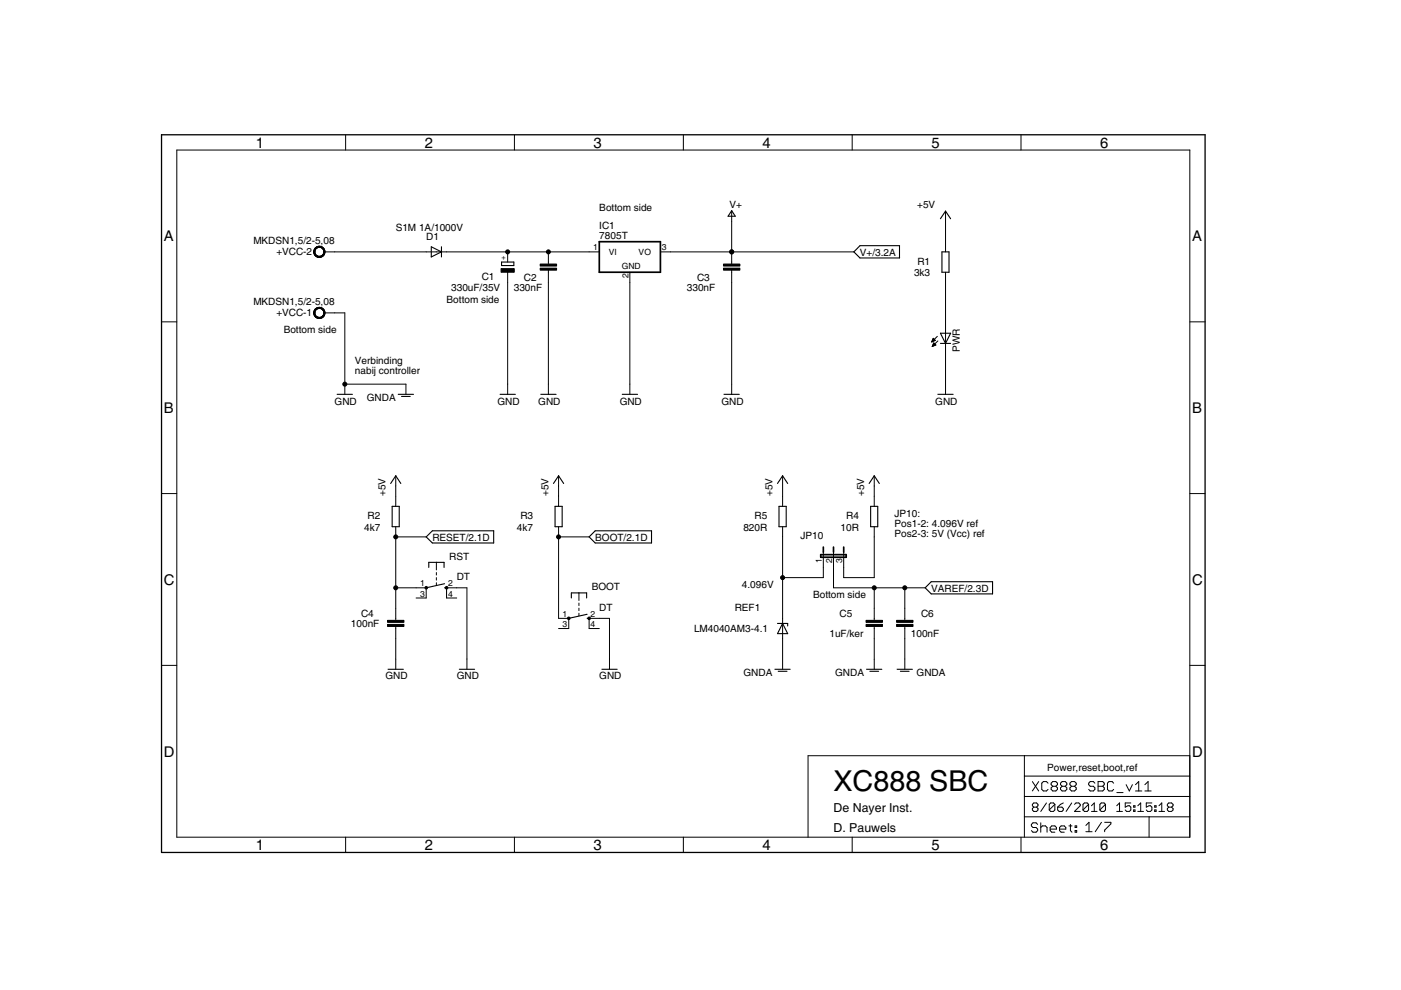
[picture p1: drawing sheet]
<svg xmlns="http://www.w3.org/2000/svg" width="297mm" height="210mm" viewBox="0 0 297 210" stroke-linecap="round" stroke-linejoin="round" font-family="sans-serif">
<g fill="#000" stroke="#000" stroke-width=".23">
<path d="M91.4 54.5l2.2-1.1zM91.4 52.3v2.2zM91.4 52.3l2.2 1.1zM93.6 52.3v1.1zM93.6 53.4v1.1zM106.3 56.3h2.6zM106.3 55.6v.7zM106.3 55.6h2.6zM108.9 55.6v.7zM154.4 45.8h1.5zM155.1 44.7l-.7 1.1zM155.1 44.7l.8 1.1z"/>
<path d="M182.3 52.1l-1.3 1.3zM181 53.4l1.3 1.3zM182.3 52.1h8.4zM182.3 54.7h8.4zM190.7 52.1v2.6zM199.7 53.4v4.3zM200.5 44.8l-1.1 1.6zM201.2 53.4v4.3zM199.7 53.4h1.5zM199.7 57.7h1.5zM200.5 44.8l1 1.6zM199.4 70.7l1.1 2.1z"/>
<path d="M199.4 72.8h1.1zM199.4 70.7h1.1zM201.5 70.7l-1 2.1zM200.5 72.8h1zM200.5 70.7h1zM71.5 83.6h3.2zM84.4 83.6h3.3zM85.1 84.1h1.9zM106 83.6h3.3zM114.7 83.6h3.2zM131.9 83.6h3.3zM153.5 83.6h3.2z"/>
<path d="M198.8 83.6h3.3zM83.1 107.4v4.3zM83.9 100.9l-1.1 1.6zM84.6 107.4v4.3zM83.1 107.4h1.5zM83.1 111.7h1.5zM83.9 100.9l1.1 1.6zM90.4 113.8l1.3-1.3zM90.4 113.8l1.3 1.3zM90.9 119.2v1.1zM91.7 112.5h13zM91.7 115.1h13z"/>
<path d="M90.9 119.2h1.6zM94.1 119.2v1.1zM92.5 119.2h1.6zM104.7 112.5v2.6zM117.7 107.4v4.3zM118.4 100.9l-1.1 1.6zM119.2 107.4v4.3zM117.7 107.4h1.5zM117.7 111.7h1.5zM118.4 100.9l1.1 1.6zM124.9 113.8l1.3-1.3zM124.9 113.8l1.3 1.3z"/>
<path d="M126.2 112.5h11.9zM126.2 115.1h11.9zM138.1 112.5v2.6zM165.2 107.4v4.3zM165.9 100.9l-1.1 1.6zM166.7 107.4v4.3zM165.2 107.4h1.5zM165.2 111.7h1.5zM165.9 100.9l1.1 1.6zM184.6 107.4v4.3zM185.4 100.9l-1.1 1.6zM186.1 107.4v4.3z"/>
<path d="M184.6 107.4h1.5zM184.6 111.7h1.5zM185.4 100.9l1 1.6zM90.4 124.6l3.9-.8zM94.3 124.6h.4zM120.6 131.1l3.9-.9zM121.1 125.7v1.1zM121.1 125.7h1.6zM124.4 125.7v1.1zM122.7 125.7h1.7zM124.5 131.1h.4zM164.8 132.2h1.1z"/>
<path d="M164.8 134.3h2.2zM165.9 132.2l-1.1 2.1zM165.9 132.2h1.1zM165.9 132.2l1.1 2.1zM167 132.2v.5zM196.2 124.6l1.2-1.3zM196.2 124.6l1.2 1.3zM197.4 123.3h13zM197.4 125.9h13zM210.4 123.3v2.6zM82.3 141.9h3.2zM97.4 141.9h3.2z"/>
<path d="M127.6 141.9h3.3zM164.3 141.9h3.2zM165 142.3h1.9zM183.7 141.9h3.3zM184.4 142.3h1.9zM190.2 141.9h3.2zM190.9 142.3h1.8z"/>
</g>
<g fill="#000" stroke="#000" stroke-width=".21">
<path d="M37.5 31.8v145.7zM73.3 28.6v3.2zM109.1 28.6v3.2zM144.9 28.6v3.2zM180.7 28.6v3.2zM216.5 28.6v3.2zM37.5 31.8h214.8zM68.8 53.4h2.2zM71 53.4h19.4zM90.4 53.4h2.1zM92.5 53.4h2.2zM94.7 53.4h12.9z"/>
<path d="M107.6 57.7v2.2zM107.6 53.4v2.2zM107.6 59.9v21.5zM107.6 53.4h8.7zM116.3 53.4v2.2zM116.3 57.7v2.2zM116.3 55.6v.4zM116.3 57.3v.4zM116.3 59.9v21.5zM116.3 53.4h8.6zM124.9 53.4h2.2zM133.5 57.7v2.2z"/>
<path d="M133.5 59.9v21.5zM140 53.4h2.2zM142.2 53.4h12.9zM155.1 53.4v2.2zM155.1 57.7v2.2zM155.1 55.6v.4zM155.1 57.3v.4zM155.1 44.8v2.1zM155.1 46.9v6.5zM155.1 53.4h25.9zM155.1 59.9v21.5zM200.5 44.8v2.1z"/>
<path d="M200.5 51.2v2.2zM200.5 57.7v2.2zM200.5 46.9v4.3zM200.5 59.9v8.6zM34.2 68.2h3.3zM68.8 66.3h2.2zM71 66.3h2.1zM73.1 66.3v15.1zM197.9 71.7l-.4 .8zM197.6 72.4h.2zM197.6 72.3h.5zM198 72.7l-.3 .8z"/>
<path d="M197.7 72.2h.6zM197.7 73.3h.2zM197.7 72.1h.5zM197.7 73.3h.5zM197.8 72h.3zM197.8 73.2h.6zM197.8 71.9h.2zM197.8 73h.5zM197.9 71.7l.4 .5zM197.9 73h.3zM197.9 72.9h.2zM198 72.7l.4 .5z"/>
<path d="M197.5 72.5l.8-.3zM197.7 73.5l.7-.3zM198.7 71.3l-1.2 1.2zM198.8 72.3l-1.1 1.2zM200.5 72.8v2.2zM200.5 68.5v2.2zM200.5 70.7v2.1zM200.5 75v6.4zM252.3 68.2h3.2zM73.1 81.4v2.2zM86.1 81.4v2.2zM73.1 81.4h13z"/>
<path d="M107.6 81.4v2.2zM116.3 81.4v2.2zM133.5 81.4v2.2zM155.1 81.4v2.2zM200.5 81.4v2.2zM34.2 104.6h3.3zM83.9 105.2v2.2zM83.9 111.7v2.1zM83.9 100.9v2.1zM83.9 103v2.2zM83.9 113.8v10.8zM83.9 113.8h6.5z"/>
<path d="M92.5 119.2v1.6zM118.4 105.2v2.2zM118.4 111.7v2.1zM118.4 100.9v2.1zM118.4 103v2.2zM118.4 113.8v17.3zM118.4 113.8h6.5zM165.9 105.2v2.2zM165.9 111.7v2.1zM165.9 100.9v2.1zM165.9 103v2.2zM165.9 113.8v8.7z"/>
<path d="M174.6 117.1v1.1zM176.7 117.1v1.1zM178.9 117.1v1.1zM185.4 105.2v2.2zM185.4 111.7v2.1zM185.4 100.9v2.1zM185.4 103v2.2zM252.3 104.6h3.2zM83.9 128.9v2.2zM83.9 133.3v2.1zM83.9 131.1v.4zM83.9 132.8v.5z"/>
<path d="M83.9 139.7v2.2zM83.9 124.6v4.3zM83.9 135.4v4.3zM88.2 124.6h2.2zM88.2 126.8h2.2zM83.9 124.6h4.3zM90.4 124.6v2.2zM92.5 122.5v.5zM92.5 123.5v.6zM92.5 121.4v.5zM94.7 124.6v2.2zM94.7 124.6h2.1z"/>
<path d="M94.7 126.8h2.1zM96.8 124.6h2.2zM99 139.7v2.2zM99 124.6v15.1zM118.4 131.1h2.2zM118.4 133.3h2.2zM120.6 131.1v2.2zM122.7 125.7v1.6zM122.7 128.9v.6zM122.7 130v.6zM122.7 127.9v.5zM124.9 131.1v2.2z"/>
<path d="M124.9 131.1h2.2zM124.9 133.3h2.2zM127.1 131.1h2.1zM129.2 139.7v2.2zM129.2 131.1v8.6zM165.9 133.3v2.1zM165.9 131.1v2.2zM165.9 139.7v2.2zM165.9 122.5v8.6zM165.9 135.4v4.3zM174.6 118.2v2.1zM174.6 120.3v2.2z"/>
<path d="M165.9 122.5h8.7zM176.7 118.2v2.1zM176.7 120.3v4.3zM176.7 124.6h8.7zM178.9 118.2v2.1zM178.9 120.3v2.2zM178.9 122.5h6.5zM185.4 128.9v2.2zM185.4 133.3v2.1zM185.4 131.1v.4zM185.4 132.8v.5zM185.4 139.7v2.2z"/>
<path d="M185.4 124.6h6.4zM185.4 124.6v4.3zM185.4 113.8v8.7zM185.4 135.4v4.3zM191.8 128.9v2.2zM191.8 133.3v2.1zM191.8 131.1v.4zM191.8 132.8v.5zM191.8 139.7v2.2zM191.8 124.6v4.3zM191.8 124.6h4.4zM191.8 135.4v4.3z"/>
<path d="M34.2 141.1h3.3zM252.3 141.1h3.2zM37.5 177.5h214.8zM171.3 160.2v17.3zM171.3 160.2h45.9zM217.2 160.2h35.1zM217.2 173.2v4.3zM217.2 168.9v4.3zM217.2 168.9h35.1zM217.2 164.5v4.4zM217.2 164.5h35.1zM217.2 160.2v4.3z"/>
<path d="M218.7 174.8v.3zM218.7 175.1l.3 .4zM218.9 165.7l1.3 2zM218.9 170.5l.3-.3zM218.9 171.4v.3zM218.9 171.4l.3-.3zM218.9 170.5v.3zM219 174.5l-.3 .3zM219 175.5h.7zM218.7 176.1l.3 .3zM219.2 170.2h.6zM218.9 171.7l.3 .3z"/>
<path d="M218.9 170.8l.3 .3zM219.2 171.1h.6zM219 174.5h.7zM219.7 175.5l.3 .3zM219 176.4h.7zM219.8 170.2l.3 .3zM219.8 171.1l.3 .3zM219.2 172h.6zM219.7 174.5l.3 .3zM220 175.8v.3zM219.7 176.4l.3-.3zM220.1 170.5v.3z"/>
<path d="M220.1 170.8l-.3 .3zM220.1 171.4v.3zM220.1 171.7l-.3 .3zM220.2 165.7l-1.3 2zM221.9 170.2l-1.2 1.8zM220.7 174.5v1.9zM220.7 175.5l.3-.4zM220.9 166.1v1.3zM220.9 167.4l.3 .3zM221 175.1h.7zM221.2 165.7l-.3 .4zM221.2 167.7h.7z"/>
<path d="M221.7 175.1l.3 .4zM221.2 165.7h.7zM221.9 167.7l.3-.3zM222 175.5v.9zM221.9 165.7l.3 .4zM222.5 170.5v1.2zM222.5 170.5l.3-.3zM222.5 171.7l1.1-1.2zM222.7 175.5v.6zM222.7 175.5l.3-.4zM222.8 170.2h.6zM222.5 171.7l.3 .3z"/>
<path d="M222.9 166.1l.3-.4zM222.9 167v.4zM222.9 167l.3-.3zM222.9 166.1v.3zM222.7 176.1l.3 .3zM223 175.1h.6zM223.2 165.7h.7zM222.9 167.4l.3 .3zM222.9 166.4l.3 .3zM223.2 166.7h.7zM223.4 170.2l.2 .3zM222.8 172h.6z"/>
<path d="M223.6 170.5v1.2zM223.6 171.7l-.2 .3zM223 176.4h.6zM223.6 175.1l.4 .4zM223.9 165.7l.3 .4zM223.9 166.7l.3 .3zM223.2 167.7h.7zM224 175.5v.3zM222.7 175.8h1.3zM224.2 166.1v.3zM224.2 166.4l-.3 .3zM224.2 167v.4z"/>
<path d="M224.2 167.4l-.3 .3zM224.2 171.1v.6zM224.2 171.7l.4 .3zM224.6 172h.5zM224.6 175.5v.6zM224.6 175.5l.4-.4zM224.9 166.1l.3-.4zM224.9 167v.4zM224.9 167l.3-.3zM224.9 166.1v.3zM224.2 171.1l.7-.6zM224.6 176.1l.4 .3z"/>
<path d="M225 175.1h.6zM225.4 171.7l-.3 .3zM224.2 171.1h.9zM225.2 165.7h.6zM224.9 167.4l.3 .3zM224.9 166.4l.3 .3zM225.2 166.7h.6zM224.9 170.5l.5-.3zM225.4 171.4v.3zM225.1 171.1l.3 .3zM225 176.4h.6zM225.6 175.1l.4 .4z"/>
<path d="M225.8 165.7l.4 .4zM225.8 166.7l.4 .3zM225.2 167.7h.6zM226 175.5v.3zM224.6 175.8h1.4zM227.2 170.2l-1.2 1.8zM226.2 166.1v.3zM226.2 166.4l-.4 .3zM226.2 167v.4zM226.2 167.4l-.4 .3zM226.6 175.1h.7zM226.8 166.1l.4-.4z"/>
<path d="M226.8 167v.4zM226.8 167l.4-.3zM226.8 166.1v.3zM226.9 174.8v1.3zM226.9 176.1l.4 .3zM227.2 165.7h.6zM226.8 167.4l.4 .3zM226.8 166.4l.4 .3zM227.2 166.7h.6zM227.8 172l1.2-1.2zM227.8 165.7l.4 .4zM227.8 166.7l.4 .3z"/>
<path d="M227.2 167.7h.6zM227.9 175.1h.4zM227.9 175.1v.4zM227.9 176.1h.4zM227.9 176.1v.3zM227.8 170.5l.3-.3zM228.2 166.1v.3zM228.2 166.4l-.4 .3zM228.2 167v.4zM228.2 167.4l-.4 .3zM228.3 175.1v.4zM227.9 175.5h.4z"/>
<path d="M228.3 176.1v.3zM227.9 176.4h.4zM228.1 170.2h.6zM227.8 172h1.2zM229 170.5v.3zM228.7 170.2l.3 .3zM229.6 170.5v1.2zM229.6 170.5l.3-.3zM229.6 171.7l1.2-1.2zM229.9 170.2h.6zM229.6 171.7l.3 .3zM230.2 175l.7-.7z"/>
<path d="M230.2 176.3h1.3zM230.5 170.2l.3 .3zM229.9 172h.6zM230.8 170.5v1.2zM230.8 171.7l-.3 .3zM230.8 166.1v.3zM230.8 166.4l.3 .3zM230.9 174.3v2zM231.1 165.7l-.3 .4zM231.1 166.7h.7zM230.8 167.4l.3 .3zM231.4 170.8l.6-.6z"/>
<path d="M231.4 172h1.2zM231.1 165.7h.7zM231.8 166.7l.3 .3zM231.1 167.7h.7zM232 170.2v1.8zM231.8 165.7l.3 .4zM232.1 167v.4zM232.1 167.4l-.3 .3zM233.5 174.3l-1.3 2zM232.8 165.7v2zM232.8 165.7h1zM232.8 166.7h1z"/>
<path d="M233.2 170.5v1.2zM233.5 170.2l-.3 .3zM233.2 171.7l1.2-1.2zM233.5 170.2h.6zM233.2 171.7l.3 .3zM233.8 165.7l.3 .4zM233.8 166.7l.3 .3zM232.8 167.7h1zM234.1 170.2l.3 .3zM233.5 172h.6zM234.1 166.1v.3zM234.1 166.4l-.3 .3z"/>
<path d="M234.1 167v.4zM234.1 167.4l-.3 .3zM234.2 174.3h1.3zM234.2 176v.3zM234.4 170.5v1.2zM234.4 171.7l-.3 .3zM234.8 166.1v1.3zM234.8 167.4l.3 .3zM235.1 165.7l-.3 .4zM235.1 167.7h.7zM235.5 174.3v.4zM235.5 174.7l-1.3 1.3z"/>
<path d="M235.1 165.7h.7zM236.1 167.4l-.3 .3zM235.8 165.7l.3 .4zM236.8 170.8l.6-.6zM236.8 172h1.2zM236.8 168h1.3zM237.4 170.2v1.8zM238.6 170.2v.9zM238.6 171.1l.6-.3zM238.8 166.4l.6 1.3zM238.6 171.7l.3 .3zM239.2 170.8h.3z"/>
<path d="M240.1 166.4l-.7 1.3zM239.5 170.8l.3 .3zM238.9 172h.6zM238.6 170.2h1.2zM239.8 171.1v.6zM239.8 171.7l-.3 .3zM240.3 170.8h.3zM240.3 170.8v.3zM240.3 171.7h.3zM240.3 171.7v.3zM240.6 170.8v.3zM240.3 171.1h.3z"/>
<path d="M240.6 171.7v.3zM240.3 172h.3zM240.7 166.4l.7-.7zM240.7 167.7h1.4zM241.2 170.8l.7-.6zM241.2 172h1.2zM241.4 165.7v2zM241.9 170.2v1.8zM242.7 166.4l.7-.7zM242.7 167.7h1.4zM243 170.2v.9zM243 171.1l.6-.3z"/>
<path d="M243 171.7l.3 .3zM243.4 165.7v2zM243.6 173.2v4.3zM243.6 173.2h8.7zM217.2 173.2h26.4zM243.6 170.8h.3zM243.9 170.8l.3 .3zM243.3 172h.6zM243 170.2h1.2zM244.2 171.1v.6zM244.2 171.7l-.3 .3zM244.8 170.8h.3z"/>
<path d="M244.8 170.8v.3zM244.8 171.7h.3zM244.8 171.7v.3zM245.1 170.8v.3zM244.8 171.1h.3zM245.1 171.7v.3zM244.8 172h.3zM245.7 170.8l.6-.6zM245.7 172h1.2zM246.3 170.2v1.8zM247.5 170.5l.3-.3zM247.5 171.4v.3z"/>
<path d="M247.5 171.4l.3-.3zM247.5 170.5v.3zM247.8 170.2h.6zM247.5 171.7l.3 .3zM247.5 170.8l.3 .3zM247.8 171.1h.6zM248.4 170.2l.3 .3zM248.4 171.1l.3 .3zM247.8 172h.6zM248.7 170.5v.3zM248.4 171.1l.3-.3zM248.7 171.4v.3z"/>
<path d="M248.7 171.7l-.3 .3zM252.3 173.2v4.3zM252.3 168.9v4.3zM252.3 164.5v4.4zM252.3 160.2v4.3zM252.3 31.8v145.7zM73.3 177.5v3.2zM109.1 177.5v3.2zM144.9 177.5v3.2zM180.7 177.5v3.2zM216.5 177.5v3.2z"/>
<path d="M66.9 52.5a1.18 1.18 0 0 1 1.8 .3 1.18 1.18 0 0 1-.7 1.7 1.18 1.18 0 0 1-1.5-1.1h.2a.97 .97 0 0 1 1.4-.9 .97 .97 0 0 1 .3 1.6 .97 .97 0 0 1-1.6-.4l-.1-.3h-.2z" fill-rule="evenodd"/>
<path d="M66.9 52.5a1.18 1.18 0 0 1 1.8 .3 1.18 1.18 0 0 1-.7 1.7 1.18 1.18 0 0 1-1.5-1.1h.2a.97 .97 0 0 1 1.4-.9 .97 .97 0 0 1 .3 1.6 .97 .97 0 0 1-1.6-.4l-.1-.3h-.2z" fill-rule="evenodd"/>
<path d="M66.9 52.5a1.18 1.18 0 0 1 1.8 .3 1.18 1.18 0 0 1-.7 1.7 1.18 1.18 0 0 1-1.5-1.1h.2a.97 .97 0 0 1 1.4-.9 .97 .97 0 0 1 .3 1.6 .97 .97 0 0 1-1.6-.4l-.1-.3h-.2z" fill-rule="evenodd"/>
<path d="M66.9 65.5a1.19 1.19 0 0 1 1.8 .2 1.19 1.19 0 0 1-.7 1.8 1.19 1.19 0 0 1-1.5-1.2h.2a.97 .97 0 0 1 1.4-.9 .97 .97 0 0 1 .2 1.7 .97 .97 0 0 1-1.5-.5l-.1-.3h-.2z" fill-rule="evenodd"/>
<path d="M66.9 65.5a1.19 1.19 0 0 1 1.8 .2 1.19 1.19 0 0 1-.7 1.8 1.19 1.19 0 0 1-1.5-1.2h.2a.97 .97 0 0 1 1.4-.9 .97 .97 0 0 1 .2 1.7 .97 .97 0 0 1-1.5-.5l-.1-.3h-.2z" fill-rule="evenodd"/>
<path d="M66.9 65.5a1.19 1.19 0 0 1 1.8 .2 1.19 1.19 0 0 1-.7 1.8 1.19 1.19 0 0 1-1.5-1.2h.2a.97 .97 0 0 1 1.4-.9 .97 .97 0 0 1 .2 1.7 .97 .97 0 0 1-1.5-.5l-.1-.3h-.2z" fill-rule="evenodd"/>
<circle cx="107.6" cy="53.4" r=".42"/>
<circle cx="116.3" cy="53.4" r=".42"/>
<circle cx="155.1" cy="53.4" r=".42"/>
<circle cx="73.1" cy="81.4" r=".42"/>
<circle cx="83.9" cy="113.8" r=".42"/>
<circle cx="118.4" cy="113.8" r=".42"/>
<circle cx="83.9" cy="124.6" r=".42"/>
<circle cx="90.4" cy="124.6" r=".29"/>
<circle cx="94.7" cy="124.6" r=".29"/>
<circle cx="120.6" cy="131.1" r=".29"/>
<circle cx="124.9" cy="131.1" r=".29"/>
<circle cx="165.9" cy="122.5" r=".42"/>
<circle cx="185.4" cy="124.6" r=".42"/>
<circle cx="191.8" cy="124.6" r=".42"/>
</g>
<path d="M127.1 57.7h12.9zM127.1 51.2v6.5zM140 51.2v6.5zM127.1 51.2h12.9zM174 118.2h5.4zM174 117.6v.6zM174.6 116v1.1zM176.7 116v1.1zM178.9 116v1.1zM179.4 117.6v.6zM174 117.6h5.4z" fill="#000" stroke="#000" stroke-width=".36"/>
<path d="M106.2 57h2.8v.7h-2.8zM114.5 56.9h3.5v.4h-3.5zM114.5 56h3.5v.4h-3.5zM153.4 56.9h3.5v.4h-3.5zM153.4 56h3.5v.4h-3.5zM82.2 132.4h3.4v.4h-3.4zM82.2 131.5h3.4v.5h-3.4zM183.6 132.4h3.5v.4h-3.5zM183.6 131.5h3.5v.5h-3.5zM190.1 132.4h3.5v.4h-3.5zM190.1 131.5h3.5v.5h-3.5z" fill="#000" stroke="#000" stroke-width=".21"/>
<path d="M34.2 28.6v152.1zM34.2 28.6h221.3zM34.2 180.7h221.3zM255.5 28.6v152.1z" fill="#000" stroke="#000" stroke-width=".28"/>
<text font-size="7" x="176.7" y="167.8">XC888 SBC</text>
<g font-size="3.6">
<text x="54.3" y="31.3">1</text>
<text x="90.1" y="31.3">2</text>
<text x="125.9" y="31.3">3</text>
<text x="161.7" y="31.3">4</text>
<text x="197.5" y="31.3">5</text>
<text x="233.3" y="31.3">6</text>
<text x="34.8" y="51.1">A</text>
<text x="252.8" y="51.1">A</text>
<text x="34.8" y="87.6">B</text>
<text x="252.8" y="87.6">B</text>
<text x="34.8" y="124">C</text>
<text x="252.8" y="124">C</text>
<text x="34.8" y="160.4">D</text>
<text x="252.8" y="160.4">D</text>
<text x="54.3" y="180.2">1</text>
<text x="90.1" y="180.2">2</text>
<text x="125.9" y="180.2">3</text>
<text x="161.7" y="180.2">4</text>
<text x="197.5" y="180.2">5</text>
<text x="233.3" y="180.2">6</text>
</g>
<g font-size="3">
<text x="176.7" y="172.1">De Nayer Inst.</text>
<text x="176.7" y="176.4">D. Pauwels</text>
</g>
<g font-size="2.5">
<text x="127.1" y="44.8">Bottom side</text>
<text x="154.6" y="44.1">V+</text>
<text x="194.5" y="44.1">+5V</text>
<text x="53.7" y="51.8">MKDSN1,5/2-5,08</text>
<text x="83.9" y="48.9">S1M 1A/1000V</text>
<text x="90.4" y="50.8">D1</text>
<text x="127.1" y="50.7">7805T</text>
<text x="127.1" y="48.5">IC1</text>
<text x="58.6" y="54.1">+VCC-2</text>
<text x="102.1" y="59.5">C1</text>
<text x="111.1" y="59.5">C2</text>
<text x="147.8" y="59.5">C3</text>
<text x="182.3" y="54.3">V+/3.2A</text>
<text x="193.8" y="58.6">3k3</text>
<text x="194.5" y="56.2">R1</text>
<text x="53.7" y="64.7">MKDSN1,5/2-5,08</text>
<text x="94.7" y="64.2">Bottom side</text>
<text x="95.7" y="61.6">330uF/35V</text>
<text x="108.9" y="61.7">330nF</text>
<text x="145.6" y="61.7">330nF</text>
<text x="58.6" y="67.1">+VCC-1</text>
<text x="60.2" y="70.7">Bottom side</text>
<text x="75.3" y="77.1">Verbinding</text>
<text x="203.5" y="74.5" transform="rotate(-90 203.5 74.5)">PWR</text>
<text x="75.3" y="79.3">nabij controller</text>
<text x="70.9" y="85.8">GND</text>
<text x="77.8" y="85.1">GNDA</text>
<text x="105.5" y="85.8">GND</text>
<text x="114.1" y="85.8">GND</text>
<text x="131.4" y="85.8">GND</text>
<text x="153" y="85.8">GND</text>
<text x="198.3" y="85.8">GND</text>
<text x="81.7" y="105.2" transform="rotate(-90 81.7 105.2)">+5V</text>
<text x="116.3" y="105.2" transform="rotate(-90 116.3 105.2)">+5V</text>
<text x="163.8" y="105.2" transform="rotate(-90 163.8 105.2)">+5V</text>
<text x="183.2" y="105.2" transform="rotate(-90 183.2 105.2)">+5V</text>
<text x="77.2" y="112.5">4k7</text>
<text x="77.9" y="110.1">R2</text>
<text x="109.6" y="112.5">4k7</text>
<text x="110.3" y="110.1">R3</text>
<text x="157.6" y="112.5">820R</text>
<text x="160" y="110.1">R5</text>
<text x="178.2" y="112.5">10R</text>
<text x="179.4" y="110.1">R4</text>
<text x="189.7" y="111.7">Pos1-2: 4.096V ref</text>
<text x="189.7" y="113.8">Pos2-3: 5V (Vcc) ref</text>
<text x="189.7" y="109.5">JP10:</text>
<text x="91.7" y="114.7">RESET/2.1D</text>
<text x="95.2" y="118.7">RST</text>
<text x="126.2" y="114.7">BOOT/2.1D</text>
<text x="169.7" y="114.3">JP10</text>
<text x="96.8" y="123">DT</text>
<text x="125.4" y="125.2">BOOT</text>
<text x="157.3" y="124.6">4.096V</text>
<text x="197.4" y="125.5">VAREF/2.3D</text>
<text x="76.6" y="130.8">C4</text>
<text x="127.1" y="129.5">DT</text>
<text x="155.8" y="129.5">REF1</text>
<text x="172.4" y="126.8">Bottom side</text>
<text x="178" y="130.8">C5</text>
<text x="195.3" y="130.8">C6</text>
<text x="74.4" y="132.9">100nF</text>
<text x="147.1" y="134">LM4040AM3-4.1</text>
<text x="175.9" y="135.1">1uF/ker</text>
<text x="193.1" y="135.1">100nF</text>
<text x="157.6" y="143.4">GNDA</text>
<text x="177.1" y="143.4">GNDA</text>
<text x="194.3" y="143.4">GNDA</text>
<text x="81.7" y="144">GND</text>
<text x="96.8" y="144">GND</text>
<text x="127.1" y="144">GND</text>
<text x="222" y="163.5">Power,reset,boot,ref</text>
</g>
<g font-size="2.1">
<text x="125.7" y="53.1">1</text>
<text x="140.3" y="53.1">3</text>
<text x="129.1" y="54">VI</text>
<text x="131.8" y="57.1">GND</text>
<text x="133.2" y="59" transform="rotate(-90 133.2 59)">2</text>
<text x="135.4" y="54">VO</text>
<text x="174.3" y="119.5" transform="rotate(-90 174.3 119.5)">1</text>
<text x="176.4" y="119.5" transform="rotate(-90 176.4 119.5)">2</text>
<text x="178.6" y="119.5" transform="rotate(-90 178.6 119.5)">3</text>
<text x="89.1" y="124.3">1</text>
<text x="95" y="124.3">2</text>
<text x="89.1" y="126.5">3</text>
<text x="95" y="126.5">4</text>
<text x="119.3" y="130.8">1</text>
<text x="125.2" y="130.8">2</text>
<text x="119.3" y="133">3</text>
<text x="125.2" y="133">4</text>
</g>
<text font-size="1.8" x="107.1" y="55.2" transform="rotate(-90 107.1 55.2)">+</text>
</svg>
